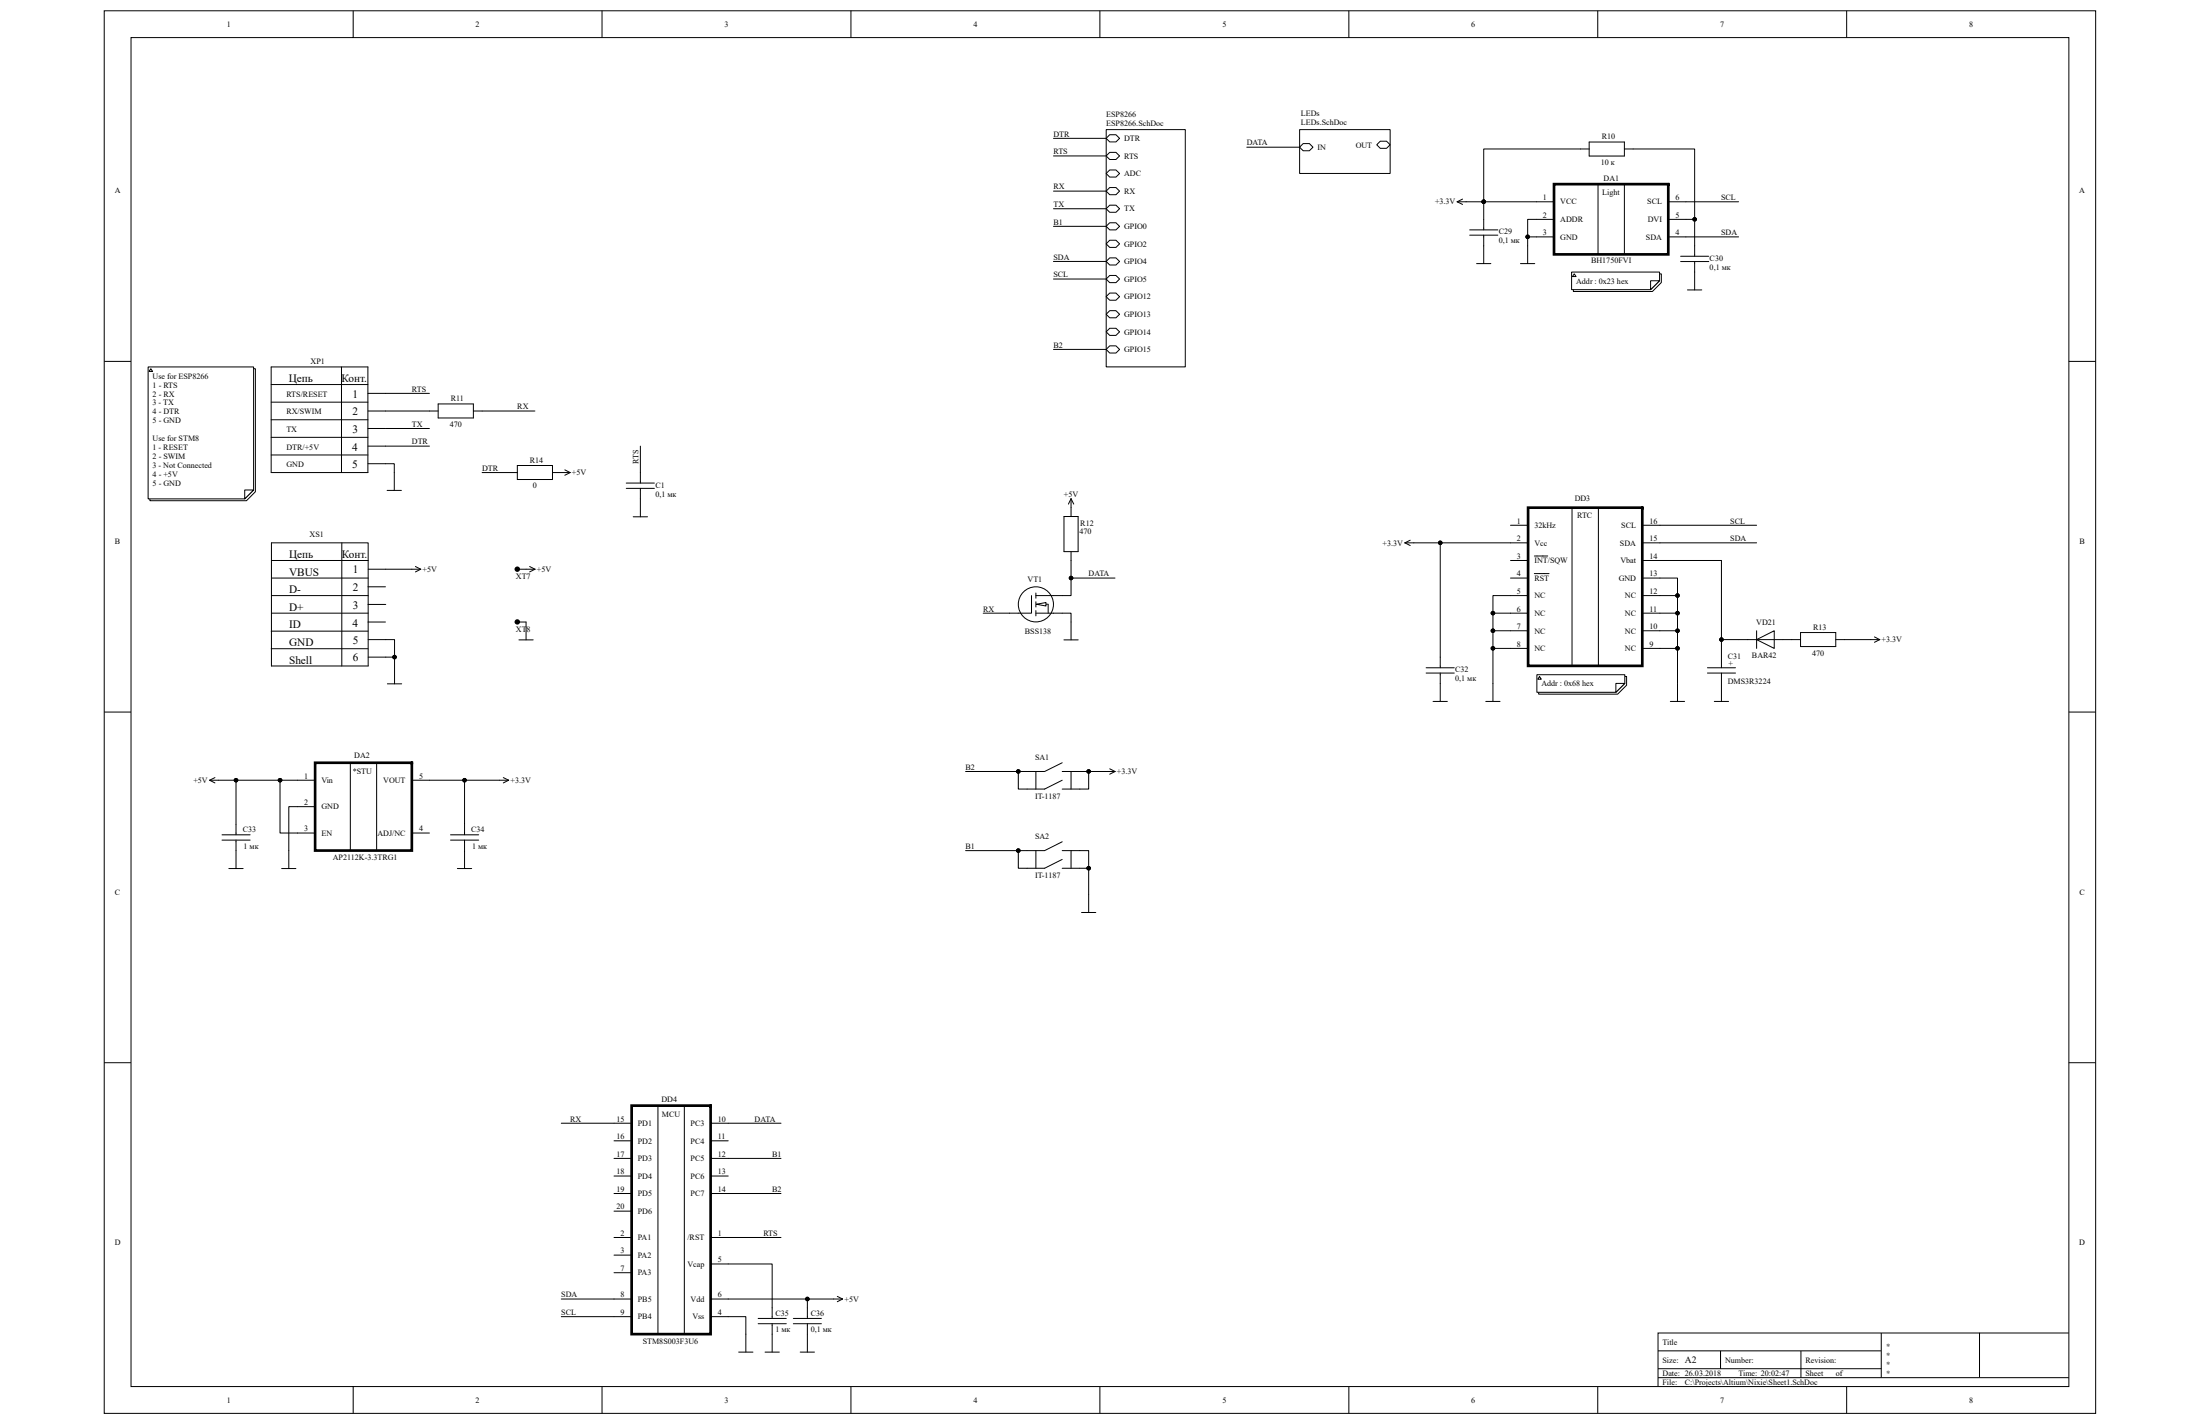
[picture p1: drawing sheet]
<svg xmlns="http://www.w3.org/2000/svg" width="864mm" height="559mm" viewBox="0 0 864 559" stroke-linecap="round" stroke-linejoin="round" font-family="sans-serif">
<path d="M40.9 4.2h781.7v550.4h-781.7z" fill="none" stroke="#000" stroke-width=".39"/>
<path d="M51.5 14.8h760.6v529.3h-760.6z" fill="#fff"/>
<g fill="none" stroke="#000" stroke-width=".39">
<path d="M51.4 14.8h760.7v529.3h-760.7zM138.6 4.2v10.5M236.3 4.2v10.5M334 4.2v10.5M431.8 4.2v10.5M529.5 4.2v10.5M627.2 4.2v10.5M724.9 4.2v10.5M40.9 141.8h10.5M106.4 144h38v41.4h-38zM106.4 150.9h38M106.4 157.8h38"/>
<path d="M134 144v41.4M144.4 154.4h6.9M812.1 141.8h10.5M106.4 164.7h38M106.4 171.6h38M106.4 178.5h38M144.4 161.3h6.9M144.4 168.1h6.9M144.4 175.1h6.9M144.4 182h6.9M152 192.4h5.6M154.8 185.4v7"/>
<path d="M40.9 279.4h10.5M812.1 279.4h10.5M40.9 417h10.5M812.1 417h10.5M650.9 530.1h87.6M650.9 537.1h87.6M675.4 530.1v7M706.9 530.1v10.5M738.5 523.1v17.5M777 523.1h-126.1v21M812.1 523.1h-35.1v17.5M138.6 544.1v10.6"/>
<path d="M236.3 544.1v10.6M334 544.1v10.6M431.8 544.1v10.6M529.5 544.1v10.6M627.2 544.1v10.6M650.9 540.6h161.2M724.9 544.1v10.6"/>
</g>
<path d="M123.7 299.3v34.5h38v-34.5z" fill-rule="evenodd" fill="#fff" stroke="#000" stroke-width="1.1"/>
<g fill="none" stroke="#000" stroke-width=".39">
<path d="M137.5 299.3v34.5M147.8 299.3v34.5M82.3 306.2h3.5M82.3 306.2l2.1 1M84.4 305.1l-2.1 1.1M116.8 306.2h6.9M116.8 316.5h6.9M161.7 306.2h6.9M196.2 306.2h3.5M197.6 305.1l2.1 1.1M199.7 306.2l-2.1 1M87.1 329.7h11.1"/>
<path d="M87.1 327.6h11.1M92.6 323.5v4.1M92.6 329.7v11.1M116.8 326.9h6.9M161.7 326.9h6.9M176.8 329.7h11.1M176.8 327.6h11.1M182.4 323.5v4.1M182.4 329.7v11.1M89.8 340.8h5.6M179.5 340.8h5.6"/>
</g>
<path d="M610 72.3v27.5h44.9v-27.5z" fill-rule="evenodd" fill="#fff" stroke="#000" stroke-width="1.1"/>
<g fill="none" stroke="#000" stroke-width=".39">
<path d="M620.4 58.5h3.4M623.8 55.7h13.8v5.5h-13.8zM637.6 58.5h3.5M572 79.2l2.1 1M572 79.2h3.5M574.1 78.1l-2.1 1.1M603.1 79.2h6.9M627.3 72.3v27.6M637.6 72.3v27.6M654.9 79.2h6.9M576.9 92.3h11.1M576.9 90.2h11.1"/>
<path d="M582.4 86.1v4.1M582.4 92.3v11.1M599.7 96.4v7M603.1 86.1h6.9M603.1 93h6.9M654.9 86.1h6.9M654.9 93h6.9M665.2 96.4v4.2M579.6 103.4h5.6M596.9 103.4h5.6M659.7 102.6h11.1M659.7 100.6h11.1"/>
<path d="M662.4 113.8h5.6M665.2 102.6v11.2"/>
</g>
<path d="M434.3 50.9h31v93.1h-31z" fill="#fff"/>
<path d="M434.2 50.9h31.1v93.1h-31.1z" fill="none" stroke="#000" stroke-width=".39"/>
<path d="M435.6 52.9h2.5l1.4 1.4-1.4 1.4h-2.5l-1.4-1.4z" fill-rule="evenodd" fill="#fff"/>
<path d="M435.6 52.9h2.5l1.4 1.4-1.4 1.4h-2.5l-1.4-1.4z" fill="none" stroke="#000" stroke-width=".39"/>
<path d="M434.2 61.2l1.4-1.4h2.5l1.4 1.4-1.4 1.4h-2.5z" fill-rule="evenodd" fill="#fff"/>
<path d="M434.2 61.2l1.4-1.4h2.5l1.4 1.4-1.4 1.4h-2.5z" fill="none" stroke="#000" stroke-width=".39"/>
<path d="M434.2 68.1l1.4-1.4h2.5l1.4 1.4-1.4 1.4h-2.5z" fill-rule="evenodd" fill="#fff"/>
<path d="M434.2 68.1l1.4-1.4h2.5l1.4 1.4-1.4 1.4h-2.5z" fill="none" stroke="#000" stroke-width=".39"/>
<path d="M434.2 75l1.4-1.4h2.5l1.4 1.4-1.4 1.4h-2.5z" fill-rule="evenodd" fill="#fff"/>
<path d="M434.2 75l1.4-1.4h2.5l1.4 1.4-1.4 1.4h-2.5z" fill="none" stroke="#000" stroke-width=".39"/>
<path d="M434.2 81.9l1.4-1.4h2.5l1.4 1.4-1.4 1.4h-2.5z" fill-rule="evenodd" fill="#fff"/>
<path d="M434.2 81.9l1.4-1.4h2.5l1.4 1.4-1.4 1.4h-2.5z" fill="none" stroke="#000" stroke-width=".39"/>
<path d="M434.2 88.8l1.4-1.4h2.5l1.4 1.4-1.4 1.4h-2.5z" fill-rule="evenodd" fill="#fff"/>
<path d="M434.2 88.8l1.4-1.4h2.5l1.4 1.4-1.4 1.4h-2.5z" fill="none" stroke="#000" stroke-width=".39"/>
<path d="M435.6 94.3h2.5l1.4 1.4-1.4 1.4h-2.5l-1.4-1.4z" fill-rule="evenodd" fill="#fff"/>
<path d="M435.6 94.3h2.5l1.4 1.4-1.4 1.4h-2.5l-1.4-1.4z" fill="none" stroke="#000" stroke-width=".39"/>
<path d="M434.2 102.6l1.4-1.4h2.5l1.4 1.4-1.4 1.4h-2.5z" fill-rule="evenodd" fill="#fff"/>
<path d="M434.2 102.6l1.4-1.4h2.5l1.4 1.4-1.4 1.4h-2.5z" fill="none" stroke="#000" stroke-width=".39"/>
<path d="M434.2 109.5l1.4-1.4h2.5l1.4 1.4-1.4 1.4h-2.5z" fill-rule="evenodd" fill="#fff"/>
<path d="M434.2 109.5l1.4-1.4h2.5l1.4 1.4-1.4 1.4h-2.5z" fill="none" stroke="#000" stroke-width=".39"/>
<path d="M435.6 115h2.5l1.4 1.4-1.4 1.4h-2.5l-1.4-1.4z" fill-rule="evenodd" fill="#fff"/>
<path d="M435.6 115h2.5l1.4 1.4-1.4 1.4h-2.5l-1.4-1.4z" fill="none" stroke="#000" stroke-width=".39"/>
<path d="M434.2 123.3l1.4-1.4h2.5l1.4 1.4-1.4 1.4h-2.5z" fill-rule="evenodd" fill="#fff"/>
<path d="M434.2 123.3l1.4-1.4h2.5l1.4 1.4-1.4 1.4h-2.5z" fill="none" stroke="#000" stroke-width=".39"/>
<path d="M434.2 130.2l1.4-1.4h2.5l1.4 1.4-1.4 1.4h-2.5z" fill-rule="evenodd" fill="#fff"/>
<path d="M434.2 130.2l1.4-1.4h2.5l1.4 1.4-1.4 1.4h-2.5z" fill="none" stroke="#000" stroke-width=".39"/>
<path d="M434.2 137.1l1.4-1.4h2.5l1.4 1.4-1.4 1.4h-2.5z" fill-rule="evenodd" fill="#fff"/>
<path d="M434.2 137.1l1.4-1.4h2.5l1.4 1.4-1.4 1.4h-2.5zM113.4 333.8v7M110.6 340.8h5.6" fill="none" stroke="#000" stroke-width=".39"/>
<path d="M247.9 433.9v89.6h31.1v-89.6z" fill-rule="evenodd" fill="#fff" stroke="#000" stroke-width="1.1"/>
<g fill="none" stroke="#000" stroke-width=".39">
<path d="M258.3 433.9v89.7M268.6 433.9v89.7M241 440.8h6.9M241 447.7h6.9M241 454.6h6.9M279 440.8h6.9M279 447.7h6.9M279 454.6h6.9M241 461.5h6.9M241 468.4h6.9M241 475.3h6.9M279 461.5h6.9"/>
<path d="M279 468.4h6.9M241 485.6h6.9M241 492.5h6.9M241 499.4h6.9M279 485.6h6.9M279 496h6.9M241 509.8h6.9M241 516.7h6.9M279 509.8h6.9M279 516.7h6.9M297.6 519.5h11.1M297.6 517.4h11.1"/>
<path d="M303.1 513.2v4.2M303.1 519.5v11.1M311.4 519.5h11M311.4 517.4h11M316.9 513.2v4.2M316.9 519.5v11.1M327.3 509.8h3.5M328.7 508.7l2.1 1.1M330.8 509.8l-2.1 1M290 530.6h5.6M292.8 523.6v7M300.3 530.6h5.6"/>
<path d="M314.1 530.6h5.6"/>
</g>
<path d="M510.2 50.9h35.5v17.2h-35.5z" fill="#fff"/>
<path d="M510.2 50.9h35.5v17.2h-35.5z" fill="none" stroke="#000" stroke-width=".39"/>
<path d="M511.6 56.3h2.4l1.4 1.5-1.4 1.4h-2.4l-1.5-1.4z" fill-rule="evenodd" fill="#fff"/>
<path d="M510.1 57.8l1.5-1.5h2.4l1.4 1.5-1.4 1.4h-2.4z" fill="none" stroke="#000" stroke-width=".39"/>
<path d="M540.4 56.8l1.4-1.4h2.5l1.4 1.4-1.4 1.4h-2.5z" fill-rule="evenodd" fill="#fff"/>
<g fill="none" stroke="#000" stroke-width=".39">
<path d="M540.4 56.8l1.4-1.4h2.5l1.4 1.4-1.4 1.4h-2.5zM106.6 213h37.9v48.3h-37.9zM106.6 219.9h37.9M134.2 213v48.3M106.6 233.7h37.9M106.6 226.8h37.9M144.4 230.3h6.9M144.4 237.2h7M144.5 223.4h6.9M161.7 223.4h3.5M163.1 222.3l2.1 1.1M165.2 223.4l-2.1 1"/>
<path d="M106.4 247.7h38M106.4 254.6h38M106.6 240.6h37.9M144.4 244.1h6.9M144.5 251h6.9M144.5 257.9h6.9M152.1 268.4h5.6M154.9 261.3v7.1"/>
</g>
<path d="M599.8 199.2v62.1h44.9v-62.1z" fill-rule="evenodd" fill="#fff" stroke="#000" stroke-width="1.1"/>
<g fill="none" stroke="#000" stroke-width=".39">
<path d="M617.1 199.2v62.1M627.4 199.2v62.1M551.5 213l2.1 1.1M551.5 213h3.5M553.6 212l-2.1 1M592.9 206.1h6.9M592.9 213h6.9M592.9 219.9h6.9M602.3 218.2h5.3M644.7 206.1h6.9M644.7 213h6.9M644.7 219.9h6.9"/>
<path d="M404.9 233.7v6.9h-8.6M406.6 232.7v2.1M406.6 236.1v2.1M406.6 239.6v2.1M406.6 233.7h10.4M410.3 237.1h1.2M592.9 226.8h6.9M592.9 233.7h6.9M602.3 225.1h5.8M644.7 226.8h6.9M644.7 233.7h6.9M406.6 240.6h10.4"/>
<path d="M565.4 257.9v4.1M592.9 240.6h6.9M592.9 247.5h6.9M592.9 254.4h6.9M644.7 240.6h6.9M644.7 247.5h6.9M644.7 254.4h6.9M675.7 257.9v4.1M682.6 251h20.8M689.5 251l7-3.5v6.9zM689.5 247.5v6.9M734.4 251h3.5"/>
<path d="M735.8 249.9l2.1 1.1M737.9 251l-2.1 1.1M559.8 264.1h11.1M559.8 262h11.1M562.5 275.3h5.7M565.4 264.1v11.2M583.2 275.3h5.6M586 268.2v7.1M655.7 275.3h5.6M658.5 268.2v7.1M670.2 262h11.1M670.2 264.1h11.1"/>
<path d="M672.9 275.3h5.6M675.7 264.1v11.2"/>
</g>
<path d="M406.8 237.1l3.8-.6v1.3z" fill="#fff"/>
<g fill="none" stroke="#000" stroke-width=".39">
<path d="M413.5 54.3h20.7M489.4 57.8h20.7M620.4 58.5h-38v27.6M641.1 58.5h24.1v27.6M413.5 61.2h20.7M413.5 75h20.7M575.5 79.2h27.6M661.8 79.2h20.7M413.5 81.9h20.7M413.5 88.8h20.7M603.1 93h-3.4v3.4M603.1 86.1h-3.4v6.9"/>
<path d="M661.8 86.1h3.4v10.3M661.8 93h20.7M413.5 102.6h20.7M413.5 109.5h20.7M413.5 137.1h20.7M151.3 154.4h17.3M172 158.5h13.8v5.5h-13.8zM151.3 161.3h20.7M151.3 168.1h17.3M151.3 175.1h17.3M185.8 161.3h24.2M251.4 175.1v14.5"/>
<path d="M151.3 182h3.5v3.4M189.3 185.4h13.8M203.1 182.7h13.8v5.5h-13.8zM221.7 184.4l2.1 1M223.8 185.4h-6.9M223.8 185.4l-2.1 1.1M245.8 191.6h11.1M245.8 189.6h11.1M251.4 191.6v11.2M420.4 195.7v7M420.4 195.7l-1 2.1M420.4 195.7l1.1 2.1"/>
<path d="M248.6 202.8h5.6M417.7 202.7h5.5v13.8h-5.5zM420.4 216.5v17.2h-3.4M555 213h10.4M592.9 213h-27.5v44.9M651.6 219.9h24.1v31.1M651.6 213h37.9M651.6 206.1h37.9M151.4 223.4h10.3M203.1 223.4h6.9M207.9 222.3l2.1 1.1M210 223.4l-2.1 1"/>
<path d="M406.8 237.1l3.8-.6v1.3zM411.5 237.2v3.4M420.4 226.8h17.3M592.9 233.7h-6.9v34.5M651.6 226.8h6.9v41.4M651.6 233.7h6.9M151.4 251h3.5v10.3M151.4 257.9h3.5M203.1 244.1h3.4v7M203.7 251.1h5.6M386 240.6h10.3M417 240.6h3.4v10.5"/>
<path d="M417.6 251.1h5.6M586 240.6h6.9M586 247.5h6.9M586 254.4h6.9M651.6 240.6h6.9M651.6 247.5h6.9M651.6 254.4h6.9M682.6 251h-6.9v6.9M703.4 251h3.4M706.8 248.2h13.8v5.5h-13.8zM720.6 251h13.8M417 299.3l-6.9 3.4h-31.1"/>
<path d="M85.8 306.2h31M92.6 306.2v17.3M109.9 306.2v20.7h6.9M116.8 316.5h-3.4v17.3M168.6 306.2h27.6M182.4 306.2v17.3M399.7 302.7v6.9h10.4l6.9-3.4M406.6 302.7v6.9M417 302.7h10.4v6.9h-10.4M420.4 302.7v6.9M427.4 302.7h10.3M435.6 301.7l2.1 1"/>
<path d="M437.7 302.7l-2.1 1.1M399.7 333.8v6.9h10.4l6.9-3.5M406.6 333.8v6.9M417 330.3l-6.9 3.5h-31.1M417 333.8h10.4v24.3M420.4 333.8v6.9M417 340.7h10.4M424.5 358.1h5.6M220.3 440.8h20.7M285.9 440.8h20.7M285.9 454.6h20.7M285.9 468.4h20.7"/>
<path d="M285.9 485.6h20.7M285.9 496h17.2v17.2M220.3 516.7h20.7M220.3 509.8h20.7M285.9 516.7h6.9v6.9M285.9 509.8h31v3.4M316.9 509.8h10.4"/>
<circle cx="406.6" cy="237.2" r="6.9"/>
<circle cx="92.7" cy="306.2" r=".69"/>
</g>
<g fill="none" stroke="#000" stroke-width="1.1">
<circle cx="203.1" cy="223.4" r=".55"/>
<circle cx="203.1" cy="244.1" r=".54"/>
</g>
<g fill="#000" stroke="#000" stroke-width=".39">
<circle cx="582.4" cy="79.2" r=".69"/>
<circle cx="599.7" cy="92.9" r=".69"/>
<circle cx="665.2" cy="86.1" r=".69"/>
<circle cx="565.4" cy="213" r=".7"/>
<circle cx="420.4" cy="226.8" r=".69"/>
<circle cx="658.5" cy="233.7" r=".69"/>
<circle cx="154.9" cy="257.9" r=".7"/>
<circle cx="586" cy="254.4" r=".7"/>
<circle cx="586" cy="247.5" r=".7"/>
<circle cx="586" cy="240.6" r=".69"/>
<circle cx="658.5" cy="254.4" r=".69"/>
<circle cx="658.5" cy="247.5" r=".69"/>
<circle cx="658.5" cy="240.6" r=".69"/>
<circle cx="675.7" cy="251" r=".7"/>
<circle cx="109.9" cy="306.2" r=".7"/>
<circle cx="182.4" cy="306.2" r=".69"/>
<circle cx="399.7" cy="302.7" r=".7"/>
<circle cx="427.4" cy="302.7" r=".7"/>
<circle cx="399.7" cy="333.8" r=".7"/>
<circle cx="427.4" cy="340.7" r=".7"/>
<circle cx="316.9" cy="509.7" r=".7"/>
</g>
<circle cx="92.7" cy="306.2" r=".69" fill="#000"/>
<path d="M617.6 107.5h34.5v3.4l-3.4 3.5h-31.1z" fill-rule="evenodd" fill="#fff"/>
<path d="M617.6 107.5h34.5v3.4l-3.4 3.5h-31.1z" fill="none" stroke="#000" stroke-width=".39"/>
<path d="M616.9 106.8h34.5v3.4l-3.5 3.5h-31z" fill-rule="evenodd" fill="#fff"/>
<path d="M616.9 106.8h34.5v3.4l-3.5 3.5h-31z" fill="none" stroke="#000" stroke-width=".39"/>
<path d="M647.9 110.2h3.5l-3.5 3.5z" fill="#fff"/>
<path d="M647.9 110.2h3.5l-3.5 3.5z" fill="none" stroke="#000" stroke-width=".39"/>
<path d="M618 107.5l.7 1h-1.4z" fill="#fff"/>
<path d="M618 107.5l.7 1h-1.4z" fill="none" stroke="#000" stroke-width=".39"/>
<path d="M604 265.5h34.5v3.4l-3.5 3.5h-31z" fill-rule="evenodd" fill="#fff"/>
<path d="M604 265.5h34.5v3.4l-3.5 3.5h-31z" fill="none" stroke="#000" stroke-width=".39"/>
<path d="M603.3 264.8h34.5v3.4l-3.5 3.5h-31z" fill-rule="evenodd" fill="#fff"/>
<path d="M603.3 264.8h34.5v3.4l-3.5 3.5h-31z" fill="none" stroke="#000" stroke-width=".39"/>
<path d="M634.3 268.2h3.5l-3.5 3.5z" fill="#fff"/>
<path d="M634.3 268.2h3.5l-3.5 3.5z" fill="none" stroke="#000" stroke-width=".39"/>
<path d="M604.3 265.5l.7 1h-1.4z" fill="#fff"/>
<path d="M604.3 265.5l.7 1h-1.4z" fill="none" stroke="#000" stroke-width=".39"/>
<path d="M58.8 144.7h41.4v48.3l-3.4 3.5h-38z" fill-rule="evenodd" fill="#fff"/>
<path d="M58.8 144.7h41.4v48.3l-3.4 3.5h-38z" fill="none" stroke="#000" stroke-width=".39"/>
<path d="M58.1 144h41.4v48.3l-3.4 3.5h-38z" fill-rule="evenodd" fill="#fff"/>
<path d="M58.1 144h41.4v48.3l-3.4 3.5h-38z" fill="none" stroke="#000" stroke-width=".39"/>
<path d="M96.1 192.3h3.4l-3.4 3.5z" fill="#fff"/>
<path d="M96.1 192.3h3.4l-3.4 3.5z" fill="none" stroke="#000" stroke-width=".39"/>
<path d="M59.2 144.7l.7 1.1h-1.4z" fill="#fff"/>
<path d="M59.2 144.7l.7 1.1h-1.4z" fill="none" stroke="#000" stroke-width=".39"/>
<g font-size="4.4">
<text x="113.4" y="150">Цепь</text>
<text x="134.1" y="150">Конт.</text>
<text x="138.3" y="156">1</text>
<text x="138.3" y="162.9">2</text>
<text x="138.3" y="169.8">3</text>
<text x="138.2" y="176.9">4</text>
<text x="138.2" y="183.8">5</text>
<text x="113.5" y="219">Цепь</text>
<text x="134.2" y="219">Конт.</text>
<text x="113.5" y="225.9">VBUS</text>
<text x="138.5" y="225">1</text>
<text x="113.5" y="232.8">D-</text>
<text x="138.5" y="231.9">2</text>
<text x="113.5" y="239.7">D+</text>
<text x="138.5" y="238.8">3</text>
<text x="138.3" y="245.9">4</text>
<text x="113.5" y="246.6">ID</text>
<text x="113.5" y="253.5">GND</text>
<text x="138.5" y="252.6">5</text>
<text x="113.5" y="260.4">Shell</text>
<text x="138.5" y="259.5">6</text>
</g>
<text font-size="3.8" x="661.4" y="534.9">A2</text>
<g font-size="3.2">
<text x="89" y="10.6">1</text>
<text x="186.7" y="10.6">2</text>
<text x="284.4" y="10.6">3</text>
<text x="382.1" y="10.6">4</text>
<text x="479.8" y="10.6">5</text>
<text x="577.6" y="10.6">6</text>
<text x="675.3" y="10.6">7</text>
<text x="773" y="10.6">8</text>
<text x="434.2" y="46">ESP8266</text>
<text x="510.6" y="45.6">LEDs</text>
<text x="413.5" y="53.6">DTR</text>
<text x="434.2" y="49.5">ESP8266.SchDoc</text>
<text x="510.6" y="49.1">LEDs.SchDoc</text>
<text x="441.3" y="55.4">DTR</text>
<text x="489.4" y="57.1">DATA</text>
<text x="517.2" y="58.8">IN</text>
<text x="532.2" y="57.9">OUT</text>
<text x="628.7" y="54.7">R10</text>
<text x="413.5" y="60.5">RTS</text>
<text x="441.3" y="62.3">RTS</text>
<text x="628.4" y="64.8">10 к</text>
<text x="441.3" y="69.2">ADC</text>
<text x="629.5" y="71.1">DA1</text>
<text x="45" y="75.9">A</text>
<text x="413.5" y="74.3">RX</text>
<text x="441.3" y="76.1">RX</text>
<text x="629" y="76.5">Light</text>
<text x="816.2" y="75.9">A</text>
<text x="413.5" y="81.2">TX</text>
<text x="441.3" y="83">TX</text>
<text x="563.3" y="80.2">+3.3V</text>
<text x="605.6" y="78.5">1</text>
<text x="612.5" y="80.2">VCC</text>
<text x="646.6" y="80.2">SCL</text>
<text x="657.7" y="78.5">6</text>
<text x="675.6" y="78.5">SCL</text>
<text x="413.5" y="88.1">B1</text>
<text x="441.3" y="89.9">GPIO0</text>
<text x="605.6" y="85.4">2</text>
<text x="612.5" y="87.1">ADDR</text>
<text x="646.8" y="87.1">DVI</text>
<text x="657.7" y="85.4">5</text>
<text x="588.3" y="92">C29</text>
<text x="588.3" y="95.5">0,1 мк</text>
<text x="605.6" y="92.3">3</text>
<text x="612.5" y="94">GND</text>
<text x="646.1" y="94">SDA</text>
<text x="657.7" y="92.3">4</text>
<text x="675.6" y="92.3">SDA</text>
<text x="413.5" y="101.9">SDA</text>
<text x="441.3" y="96.8">GPIO2</text>
<text x="441.3" y="103.7">GPIO4</text>
<text x="624.6" y="103.3">BH1750FVI</text>
<text x="671.1" y="102.4">C30</text>
<text x="671.1" y="105.9">0,1 мк</text>
<text x="413.5" y="108.8">SCL</text>
<text x="441.3" y="110.6">GPIO5</text>
<text x="618.7" y="111.4">Addr : 0x23 hex</text>
<text x="441.3" y="117.5">GPIO12</text>
<text x="441.3" y="124.4">GPIO13</text>
<text x="441.3" y="131.3">GPIO14</text>
<text x="413.5" y="136.4">B2</text>
<text x="121.9" y="142.9">XP1</text>
<text x="441.3" y="138.2">GPIO15</text>
<text x="59.9" y="148.6">Use for ESP8266</text>
<text x="59.9" y="152.1">1 - RTS</text>
<text x="59.9" y="155.6">2 - RX</text>
<text x="112.4" y="155.7">RTS/RESET</text>
<text x="161.7" y="153.7">RTS</text>
<text x="59.9" y="159.1">3 - TX</text>
<text x="176.9" y="157.5">R11</text>
<text x="203.1" y="160.6">RX</text>
<text x="59.9" y="162.6">4 - DTR</text>
<text x="59.9" y="166.1">5 - GND</text>
<text x="112.4" y="162.6">RX/SWIM</text>
<text x="161.7" y="167.5">TX</text>
<text x="176.6" y="167.6">470</text>
<text x="59.9" y="173.1">Use for STM8</text>
<text x="112.4" y="169.5">TX</text>
<text x="59.9" y="176.6">1 - RESET</text>
<text x="112.4" y="176.4">DTR/+5V</text>
<text x="161.7" y="174.4">DTR</text>
<text x="59.9" y="180.1">2 - SWIM</text>
<text x="59.9" y="183.6">3 - Not Connected</text>
<text x="112.4" y="183.3">GND</text>
<text x="189.3" y="184.7">DTR</text>
<text x="208" y="181.6">R14</text>
<text x="250.7" y="182" transform="rotate(-90 250.7 182)">RTS</text>
<text x="59.9" y="187.2">4 - +5V</text>
<text x="59.9" y="190.6">5 - GND</text>
<text x="209.2" y="191.5">0</text>
<text x="224.5" y="186.5">+5V</text>
<text x="257.3" y="191.3">C1</text>
<text x="257.3" y="194.9">0,1 мк</text>
<text x="417.6" y="195.1">+5V</text>
<text x="618.1" y="196.6">DD3</text>
<text x="619.1" y="203.5">RTC</text>
<text x="423.7" y="209.4">470</text>
<text x="424.1" y="206.2">R12</text>
<text x="595.5" y="205.4">1</text>
<text x="602.3" y="207.2">32kHz</text>
<text x="636.4" y="207.2">SCL</text>
<text x="647.5" y="205.4">16</text>
<text x="679.2" y="205.4">SCL</text>
<text x="45.1" y="213.5">B</text>
<text x="121.5" y="210.7">XS1</text>
<text x="542.8" y="214.1">+3.3V</text>
<text x="595.5" y="212.3">2</text>
<text x="602.3" y="214.1">Vcc</text>
<text x="635.9" y="214.1">SDA</text>
<text x="647.5" y="212.3">15</text>
<text x="679.2" y="212.3">SDA</text>
<text x="816.3" y="213.5">B</text>
<text x="595.5" y="219.2">3</text>
<text x="602.3" y="221">INT/SQW</text>
<text x="636.1" y="221">Vbat</text>
<text x="647.5" y="219.2">14</text>
<text x="165.9" y="224.5">+5V</text>
<text x="202.5" y="227.3">XT7</text>
<text x="210.7" y="224.5">+5V</text>
<text x="427.3" y="226.1">DATA</text>
<text x="595.5" y="226.1">4</text>
<text x="602.3" y="227.9">RST</text>
<text x="635.4" y="227.9">GND</text>
<text x="647.5" y="226.1">13</text>
<text x="403.4" y="228.3">VT1</text>
<text x="595.5" y="233">5</text>
<text x="647.5" y="233">12</text>
<text x="385.9" y="240">RX</text>
<text x="595.5" y="240">6</text>
<text x="602.3" y="234.8">NC</text>
<text x="637.9" y="234.8">NC</text>
<text x="647.5" y="240">11</text>
<text x="602.3" y="241.7">NC</text>
<text x="637.9" y="241.7">NC</text>
<text x="689.4" y="245.1">VD21</text>
<text x="202.5" y="248">XT8</text>
<text x="402.3" y="248.6">BSS138</text>
<text x="595.5" y="246.9">7</text>
<text x="602.3" y="248.6">NC</text>
<text x="637.9" y="248.6">NC</text>
<text x="647.5" y="246.9">10</text>
<text x="711.7" y="247.2">R13</text>
<text x="595.5" y="253.8">8</text>
<text x="602.3" y="255.5">NC</text>
<text x="637.9" y="255.5">NC</text>
<text x="647.5" y="253.8">9</text>
<text x="711.3" y="257.3">470</text>
<text x="738.6" y="252.1">+3.3V</text>
<text x="571.2" y="263.8">C32</text>
<text x="678.2" y="258.4">C31</text>
<text x="678.5" y="261.3">+</text>
<text x="687.7" y="258.1">BAR42</text>
<text x="571.2" y="267.3">0,1 мк</text>
<text x="605" y="269.4">Addr : 0x68 hex</text>
<text x="678.2" y="268.6">DMS3R3224</text>
<text x="139" y="297.5">DA2</text>
<text x="406.3" y="298.3">SA1</text>
<text x="119.3" y="305.5">1</text>
<text x="138.5" y="303.8">*STU</text>
<text x="164.5" y="305.5">5</text>
<text x="379" y="302.1">B2</text>
<text x="438.4" y="303.8">+3.3V</text>
<text x="75.9" y="307.3">+5V</text>
<text x="126.2" y="307.3">Vin</text>
<text x="150.4" y="307.3">VOUT</text>
<text x="200.4" y="307.3">+3.3V</text>
<text x="119.3" y="315.9">2</text>
<text x="126.2" y="317.6">GND</text>
<text x="406.3" y="313.5">IT-1187</text>
<text x="95.3" y="326.3">C33</text>
<text x="119.3" y="326.2">3</text>
<text x="126.2" y="328">EN</text>
<text x="148.1" y="328">ADJ/NC</text>
<text x="164.5" y="326.2">4</text>
<text x="185" y="326.3">C34</text>
<text x="406.3" y="329.3">SA2</text>
<text x="95.6" y="333.4">1 мк</text>
<text x="185.3" y="333.4">1 мк</text>
<text x="379" y="333.1">B1</text>
<text x="130.6" y="337.5">AP2112K-3.3TRG1</text>
<text x="406.3" y="344.6">IT-1187</text>
<text x="45.1" y="351.1">C</text>
<text x="816.3" y="351.1">C</text>
<text x="259.6" y="432.5">DD4</text>
<text x="223.8" y="440.1">RX</text>
<text x="242" y="440.1">15</text>
<text x="250.4" y="441.9">PD1</text>
<text x="259.8" y="438.4">MCU</text>
<text x="271.1" y="441.9">PC3</text>
<text x="281.8" y="440.1">10</text>
<text x="296.2" y="440.1">DATA</text>
<text x="242" y="447">16</text>
<text x="250.4" y="448.8">PD2</text>
<text x="271.1" y="448.8">PC4</text>
<text x="281.8" y="447">11</text>
<text x="242" y="453.9">17</text>
<text x="250.4" y="455.7">PD3</text>
<text x="271.1" y="455.7">PC5</text>
<text x="281.8" y="453.9">12</text>
<text x="303.1" y="453.9">B1</text>
<text x="242" y="460.8">18</text>
<text x="281.8" y="460.8">13</text>
<text x="242" y="467.7">19</text>
<text x="250.4" y="462.6">PD4</text>
<text x="271.1" y="462.6">PC6</text>
<text x="281.8" y="467.7">14</text>
<text x="303.1" y="467.7">B2</text>
<text x="250.4" y="469.5">PD5</text>
<text x="271.1" y="469.5">PC7</text>
<text x="242" y="474.6">20</text>
<text x="250.4" y="476.4">PD6</text>
<text x="243.5" y="484.9">2</text>
<text x="281.8" y="484.9">1</text>
<text x="299.7" y="484.9">RTS</text>
<text x="45" y="488.7">D</text>
<text x="243.5" y="491.8">3</text>
<text x="250.4" y="486.7">PA1</text>
<text x="269.8" y="486.7">/RST</text>
<text x="816.2" y="488.7">D</text>
<text x="250.4" y="493.6">PA2</text>
<text x="269.9" y="497.1">Vcap</text>
<text x="281.8" y="495.3">5</text>
<text x="243.5" y="498.8">7</text>
<text x="250.4" y="500.5">PA3</text>
<text x="220.3" y="509.1">SDA</text>
<text x="243.5" y="509.1">8</text>
<text x="281.8" y="509.1">6</text>
<text x="250.4" y="510.9">PB5</text>
<text x="271.1" y="510.9">Vdd</text>
<text x="331.5" y="510.9">+5V</text>
<text x="220.3" y="516">SCL</text>
<text x="243.5" y="516">9</text>
<text x="250.4" y="517.8">PB4</text>
<text x="271.8" y="517.8">Vss</text>
<text x="281.8" y="516">4</text>
<text x="304.4" y="516.3">C35</text>
<text x="318.2" y="516.3">C36</text>
<text x="252.3" y="527.5">STM8S003F3U6</text>
<text x="304.4" y="522.6">1 мк</text>
<text x="318.2" y="522.6">0,1 мк</text>
<text x="652.6" y="527.7">Title</text>
<text x="740.2" y="529.4">*</text>
<text x="740.2" y="532.9">*</text>
<text x="652.6" y="534.7">Size:</text>
<text x="652.6" y="539.9">Date: 26.03.2018</text>
<text x="677.2" y="534.7">Number:</text>
<text x="682.4" y="539.9">Time: 20:02:47</text>
<text x="708.7" y="534.7">Revision:</text>
<text x="708.7" y="539.9">Sheet</text>
<text x="720.6" y="539.9">of</text>
<text x="740.2" y="536.4">*</text>
<text x="740.2" y="539.9">*</text>
<text x="652.6" y="543.5">File:</text>
<text x="661.4" y="543.5">C:\Projects\Altium\Nixie\Sheet1.SchDoc</text>
<text x="89" y="550.5">1</text>
<text x="186.7" y="550.5">2</text>
<text x="284.4" y="550.5">3</text>
<text x="382.1" y="550.5">4</text>
<text x="479.8" y="550.5">5</text>
<text x="577.6" y="550.5">6</text>
<text x="675.3" y="550.5">7</text>
<text x="773" y="550.5">8</text>
</g>
</svg>
